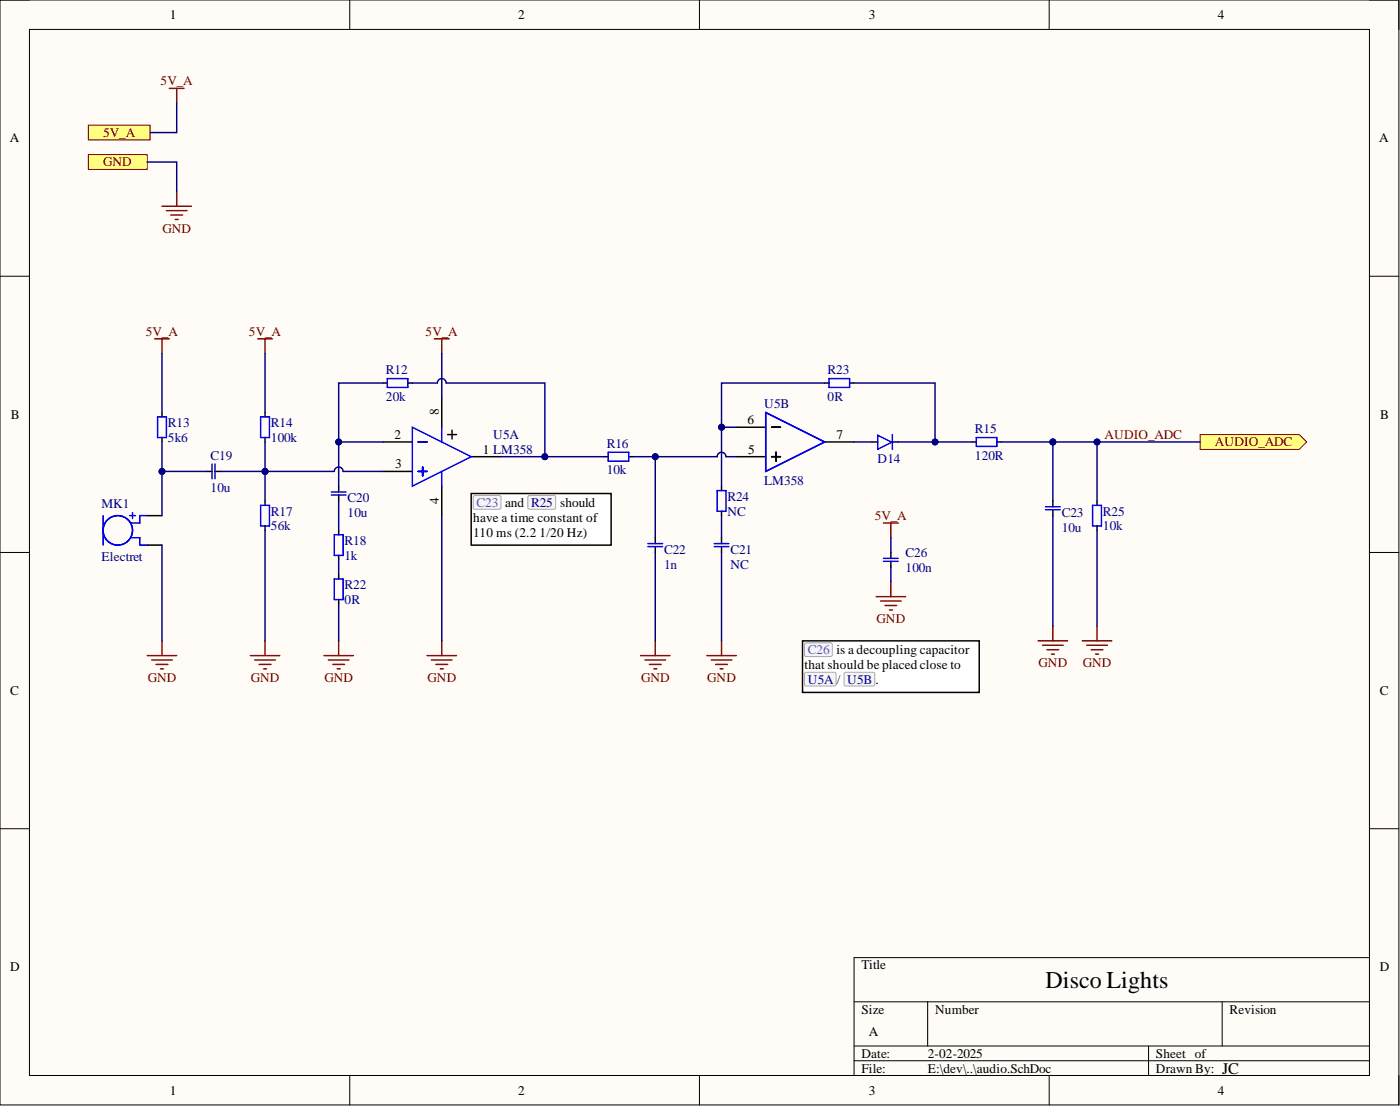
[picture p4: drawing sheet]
<svg xmlns="http://www.w3.org/2000/svg" width="241mm" height="190mm" viewBox="0 0 241 190" stroke-linecap="round" stroke-linejoin="round" font-family="sans-serif">
<path d="M0 0h241.1v190.3h-241.1z" fill-rule="evenodd" fill="#fffcf8"/>
<path d="M0 0h241.1v190.3h-241.1z" fill="none" stroke="#000" stroke-width=".17"/>
<path d="M5.1 5.1h230.9v180.1h-230.9z" fill-rule="evenodd" fill="#fffcf8"/>
<g fill="none" stroke="#000" stroke-width=".17">
<path d="M0 0h5.1M60.3 0v5.1M120.6 0v5.1M180.8 0v5.1M236 0h5.1v5.1M5.1 5.1h230.9v180.1h-230.9zM0 47.6h5.1M236 47.6h5.1M0 95.2h5.1M236 95.2h5.1M0 142.7h5.1M236 142.7h5.1"/>
<path d="M147.2 172.6h88.8M159.9 172.6v7.6M210.7 172.6v7.6M236 164.9h-88.8v20.3M60.3 185.2v5.1M120.6 185.2v5.1M147.2 180.2h88.8M147.2 182.7h88.8M180.8 185.2v5.1M198 180.2v5M241.1 185.2v5.1"/>
</g>
<g fill="none" stroke="#000" stroke-width=".25">
<path d="M27.9 71v.8M27.9 75.4v.7M45.7 71v.8M45.7 75.4v.7M66 76.1h5.1M66 66h.7M70.3 66h.8M72.1 76.1h1.5M76.1 68.5v5.1M77.2 74.9h1.5M77.9 74.1v1.5M81.2 78.7h5.1"/>
<path d="M104.1 78.7h.7M108.4 78.7h.7M126.9 78.7h5.1M126.9 73.6h5.1M133 78.7h1.5M133 73.6h1.5M133.8 77.9v1.5M142.1 76.1h5.1M35.5 81.2h1M37.1 81.2h1M45.7 86.3v.7M45.7 90.6v.8"/>
<path d="M58.4 83.7v1M58.4 85.3v1M58.4 91.4v.7M58.4 95.7v.7M66 81.2h5.1M76.1 83.7v5.1M112.9 92.6v1M112.9 94.2v1"/>
</g>
<g fill="none" stroke="#00f" stroke-width=".25">
<path d="M27.2 71.8h1.5v3.6h-1.5zM36.5 79.9v2.6M37.1 79.9v2.6M44.9 71.8h1.5v3.6h-1.5zM66.7 65.2h3.6v1.5h-3.6zM71.1 73.6l10.1 5.1-10.1 5zM72.1 76.1h1.5M76.1 73.6v2.5M104.8 77.9h3.6v1.5h-3.6zM132 71l10.1 5.1-10.1 5.1zM133 73.6h1.5M133 78.7h1.5"/>
<path d="M133.8 77.9v1.5M44.9 87h1.5v3.6h-1.5zM57.1 84.8h2.5M57.1 85.3h2.5M57.6 92.1h1.5v3.6h-1.5zM72.1 81.2h1.5M72.8 80.4v1.6M76.1 81.2v2.5M111.7 93.6h2.5M111.7 94.1h2.5"/>
</g>
<g fill="none" stroke="#800000" stroke-width=".25">
<path d="M27.9 35.5h5.1M28.7 36.3h3.5M29.4 37h2.1M30.2 37.8h.5M30.5 33v2.5M26.6 58.4h2.6M27.9 58.4v2.5M44.4 58.4h2.6M45.7 58.4v2.5M74.9 58.4h2.5M76.1 58.4v2.5M43.1 112.9h5.1"/>
<path d="M43.9 113.7h3.6M44.7 114.4h2M45.4 115.2h.5M45.7 110.4v2.5M55.8 112.9h5.1M56.6 113.7h3.6M57.4 114.4h2M58.1 115.2h.5M58.4 110.4v2.5M73.6 112.9h5.1M74.4 113.7h3.5M75.1 114.4h2.1"/>
<path d="M75.9 115.2h.5M76.1 110.4v2.5M110.4 112.9h5.1M111.2 113.7h3.5M111.9 114.4h2.1M112.7 115.2h.5M112.9 110.4v2.5"/>
</g>
<path d="M206.8 74.9h17.1l1.3 1.2-1.3 1.3h-17.1z" fill-rule="evenodd" fill="#ffff80"/>
<path d="M206.8 74.9h17.1l1.3 1.2-1.3 1.3h-17.1z" fill="none" stroke="#800000" stroke-width=".17"/>
<path d="M29.2 15.2h2.5M30.5 15.2v2.6" fill="none" stroke="#800000" stroke-width=".25"/>
<path d="M15.2 21.6h10.7v2.5h-10.7z" fill-rule="evenodd" fill="#ffff80"/>
<path d="M15.2 21.6h10.7v2.5h-10.7z" fill="none" stroke="#800000" stroke-width=".17"/>
<path d="M15.2 26.6h10.2v2.6h-10.2z" fill-rule="evenodd" fill="#ffff80"/>
<path d="M15.2 26.6h10.2v2.6h-10.2z" fill="none" stroke="#800000" stroke-width=".17"/>
<g fill="none" stroke="#800000" stroke-width=".25">
<path d="M25.4 112.9h5.1M26.1 113.7h3.6M26.9 114.4h2M27.7 115.2h.5M27.9 110.4v2.5M121.8 112.9h5.1M122.6 113.7h3.5M123.3 114.4h2.1M124.1 115.2h.5M124.4 110.4v2.5M178.9 110.4h5.1M179.7 111.1h3.5"/>
<path d="M180.5 111.9h2M181.2 112.7h.5M181.5 107.8v2.6M186.5 110.4h5.1M187.3 111.1h3.6M188.1 111.9h2M188.8 112.7h.5M189.1 107.8v2.6"/>
</g>
<path d="M142.1 66h.8M146.4 66h.8M150.3 76.1h1M153.8 76.1h1M124.4 83.7v.8M124.4 88.1v.7M181.5 86.3v1M181.5 87.8v1M189.1 86.3v.7M189.1 90.6v.8" fill="none" stroke="#000" stroke-width=".25"/>
<path d="M142.9 65.2h3.5v1.5h-3.5zM151.3 75l2.4 1.2-2.4 1.2zM153.8 74.9v2.5M123.6 84.5h1.5v3.6h-1.5zM180.2 87.8h2.5M180.2 87.3h2.5M188.3 87h1.5v3.6h-1.5z" fill="none" stroke="#00f" stroke-width=".25"/>
<path d="M81.2 85h24.1v8.9h-24.1z" fill-rule="evenodd" fill="#fff"/>
<path d="M81.2 85h24.1v8.9h-24.1z" fill="none" stroke="#000" stroke-width=".25"/>
<path d="M81.6 85.5l.3-.2 4.3 .1 .2 .2-.1 2-.2 .1h-4.4l-.1-.3z" fill="#f5f5f5"/>
<path d="M81.6 85.5l.3-.2 4.3 .1 .2 .2-.1 2-.2 .1h-4.4l-.1-.3z" fill="none" stroke="#a9a9a9" stroke-width=".17"/>
<path d="M91.1 85.4h4.5l.2 .2-.1 2-.2 .1h-4.4l-.1-.3v-1.8z" fill="#f5f5f5"/>
<path d="M91.1 85.4h4.5l.2 .2-.1 2-.2 .1h-4.4l-.1-.3v-1.8z" fill="none" stroke="#a9a9a9" stroke-width=".17"/>
<path d="M167.5 76.1h.8M171.8 76.1h.8M25.4 88.8h2.5M25.4 93.9h2.5M124.4 92.6v1M124.4 94.2v1M153.5 95.2v1M153.5 96.7v1" fill="none" stroke="#000" stroke-width=".25"/>
<g fill="none" stroke="#00f" stroke-width=".25">
<path d="M168.3 75.4h3.5v1.5h-3.5zM17.8 88.8v5.1M22.3 88.8h1M22.5 92.6h1.6v1.3h1.3M22.8 88.3v1M25.4 88.8h-1.3v1.3h-1.6M123.1 93.6h2.5M123.1 94.1h2.5M152.3 96.2h2.5M152.3 96.7h2.5"/>
<circle cx="20.3" cy="91.4" r="2.54"/>
</g>
<path d="M152.3 90.1h2.5M153.5 90.1v2.5M151 102.8h5.1M151.8 103.5h3.5M152.5 104.3h2.1M153.3 105.1h.5M153.5 100.2v2.6" fill="none" stroke="#800000" stroke-width=".25"/>
<path d="M138.3 110.4h30.5v8.9h-30.5z" fill-rule="evenodd" fill="#fff"/>
<path d="M138.3 110.4h30.5v8.9h-30.5z" fill="none" stroke="#000" stroke-width=".25"/>
<path d="M138.7 110.9l.3-.2 4.3 .1 .2 .2-.1 1.9-.2 .2-4.4-.1-.1-.2z" fill="#f5f5f5"/>
<path d="M138.7 110.9l.3-.2 4.3 .1 .2 .2-.1 1.9-.2 .2-4.4-.1-.1-.2z" fill="none" stroke="#a9a9a9" stroke-width=".17"/>
<path d="M138.7 115.9l.3-.1h4.9l.2 .3v1.9l-.3 .2-5-.1-.1-.2z" fill="#f5f5f5"/>
<path d="M138.7 115.9l.3-.1h4.9l.2 .3v1.9l-.3 .2-5-.1-.1-.2z" fill="none" stroke="#a9a9a9" stroke-width=".17"/>
<path d="M145.6 115.8h5l.2 .3-.1 1.9-.2 .2-4.9-.1-.1-.2v-1.8z" fill="#f5f5f5"/>
<path d="M145.6 115.8h5l.2 .3-.1 1.9-.2 .2-4.9-.1-.1-.2v-1.8z" fill="none" stroke="#a9a9a9" stroke-width=".17"/>
<path d="M58.4 76.1v7.6M76.1 60.9v7.6M58.4 86.3v5.1M76.1 88.8v21.6" fill="none" stroke="#000080" stroke-width=".25"/>
<circle cx="58.4" cy="76.1" r=".51" fill="#000080"/>
<circle cx="58.4" cy="76.1" r=".51" fill="none" stroke="#000080" stroke-width=".17"/>
<path d="M66 66h-7.6v10.1h7.6" fill="none" stroke="#000080" stroke-width=".25"/>
<circle cx="58.4" cy="76.1" r=".51" fill="#000080"/>
<circle cx="58.4" cy="76.1" r=".51" fill="none" stroke="#000080" stroke-width=".17"/>
<path d="M71.1 66h4.3a.76 .76 0 0 1 .7-.8 .76 .76 0 0 1 .8 .8h17v12.7" fill="none" stroke="#000080" stroke-width=".25"/>
<circle cx="93.9" cy="78.7" r=".51" fill="#000080"/>
<circle cx="93.9" cy="78.7" r=".51" fill="none" stroke="#000080" stroke-width=".17"/>
<path d="M38.1 81.2h7.6M45.7 91.4v19" fill="none" stroke="#000080" stroke-width=".25"/>
<circle cx="45.7" cy="81.2" r=".51" fill="#000080"/>
<circle cx="45.7" cy="81.2" r=".51" fill="none" stroke="#000080" stroke-width=".17"/>
<path d="M45.7 81.2v5.1" fill="none" stroke="#000080" stroke-width=".25"/>
<circle cx="45.7" cy="81.2" r=".51" fill="#000080"/>
<circle cx="45.7" cy="81.2" r=".51" fill="none" stroke="#000080" stroke-width=".17"/>
<path d="M45.7 76.1v5.1h11.9a.76 .76 0 0 1 .8-.8 .76 .76 0 0 1 .7 .8h6.9" fill="none" stroke="#000080" stroke-width=".25"/>
<circle cx="45.7" cy="81.2" r=".51" fill="#000080"/>
<circle cx="45.7" cy="81.2" r=".51" fill="none" stroke="#000080" stroke-width=".17"/>
<path d="M27.9 76.1v5.1h7.6M45.7 60.9v10.1" fill="none" stroke="#000080" stroke-width=".25"/>
<circle cx="27.9" cy="81.2" r=".51" fill="#000080"/>
<circle cx="27.9" cy="81.2" r=".51" fill="none" stroke="#000080" stroke-width=".17"/>
<path d="M27.9 60.9v10.1M27.9 81.2v7.6M112.9 95.2v15.2" fill="none" stroke="#000080" stroke-width=".25"/>
<circle cx="27.9" cy="81.2" r=".51" fill="#000080"/>
<circle cx="27.9" cy="81.2" r=".51" fill="none" stroke="#000080" stroke-width=".17"/>
<path d="M30.5 17.8v5h-4.6M25.4 27.9h5.1v5.1M142.1 66h-17.7v7.6h2.5M27.9 93.9v16.5M58.4 96.4v2.6M58.4 104v6.4" fill="none" stroke="#000080" stroke-width=".25"/>
<circle cx="124.4" cy="73.6" r=".51" fill="#000080"/>
<circle cx="124.4" cy="73.6" r=".51" fill="none" stroke="#000080" stroke-width=".17"/>
<path d="M124.4 73.6v10.1" fill="none" stroke="#000080" stroke-width=".25"/>
<circle cx="124.4" cy="73.6" r=".51" fill="#000080"/>
<circle cx="124.4" cy="73.6" r=".51" fill="none" stroke="#000080" stroke-width=".17"/>
<path d="M126.9 78.7h-1.8a.76 .76 0 0 0-.7-.8 .76 .76 0 0 0-.8 .8h-10.7v13.9M181.5 88.8v19M189.1 91.4v16.4" fill="none" stroke="#000080" stroke-width=".25"/>
<circle cx="112.9" cy="78.7" r=".51" fill="#000080"/>
<circle cx="112.9" cy="78.7" r=".51" fill="none" stroke="#000080" stroke-width=".17"/>
<path d="M147.2 66h14v10.1h-6.4M147.2 76.1h3.1M124.4 88.8v3.8M124.4 95.2v15.2" fill="none" stroke="#000080" stroke-width=".25"/>
<circle cx="161.2" cy="76.1" r=".51" fill="#000080"/>
<circle cx="161.2" cy="76.1" r=".51" fill="none" stroke="#000080" stroke-width=".17"/>
<path d="M86.3 78.7h17.8" fill="none" stroke="#000080" stroke-width=".25"/>
<circle cx="93.9" cy="78.7" r=".51" fill="#000080"/>
<circle cx="93.9" cy="78.7" r=".51" fill="none" stroke="#000080" stroke-width=".17"/>
<path d="M109.1 78.7h3.8" fill="none" stroke="#000080" stroke-width=".25"/>
<circle cx="112.9" cy="78.7" r=".51" fill="#000080"/>
<circle cx="112.9" cy="78.7" r=".51" fill="none" stroke="#000080" stroke-width=".17"/>
<path d="M181.5 76.1v10.2" fill="none" stroke="#000080" stroke-width=".25"/>
<circle cx="181.5" cy="76.1" r=".51" fill="#000080"/>
<circle cx="181.5" cy="76.1" r=".51" fill="none" stroke="#000080" stroke-width=".17"/>
<path d="M189.1 76.1v10.2" fill="none" stroke="#000080" stroke-width=".25"/>
<circle cx="189.1" cy="76.1" r=".51" fill="#000080"/>
<circle cx="189.1" cy="76.1" r=".51" fill="none" stroke="#000080" stroke-width=".17"/>
<path d="M161.2 76.1h6.3" fill="none" stroke="#000080" stroke-width=".25"/>
<circle cx="161.2" cy="76.1" r=".51" fill="#000080"/>
<circle cx="161.2" cy="76.1" r=".51" fill="none" stroke="#000080" stroke-width=".17"/>
<path d="M172.6 76.1h8.9" fill="none" stroke="#000080" stroke-width=".25"/>
<circle cx="181.5" cy="76.1" r=".51" fill="#000080"/>
<circle cx="181.5" cy="76.1" r=".51" fill="none" stroke="#000080" stroke-width=".17"/>
<path d="M181.5 76.1h25.3" fill="none" stroke="#000080" stroke-width=".25"/>
<circle cx="181.5" cy="76.1" r=".51" fill="#000080"/>
<circle cx="181.5" cy="76.1" r=".51" fill="none" stroke="#000080" stroke-width=".17"/>
<circle cx="189.1" cy="76.1" r=".51" fill="#000080"/>
<circle cx="189.1" cy="76.1" r=".51" fill="none" stroke="#000080" stroke-width=".17"/>
<path d="M153.5 92.6v2.6M153.5 97.7v2.5" fill="none" stroke="#000080" stroke-width=".25"/>
<path d="M58.4 99v.7M58.4 103.3v.7" fill="none" stroke="#000" stroke-width=".25"/>
<path d="M57.6 99.7h1.5v3.6h-1.5z" fill="none" stroke="#00f" stroke-width=".25"/>
<text font-size="4.1" x="180.2" y="170.1">Disco Lights</text>
<text font-size="2.8" x="210.7" y="184.9">JC</text>
<g font-size="2.3">
<text x="29.3" y="3.3">1</text>
<text x="89.3" y="3.3">2</text>
<text x="149.7" y="3.3">3</text>
<text x="209.9" y="3.3">4</text>
<text x="1.7" y="24.5">A</text>
<text x="237.7" y="24.5">A</text>
<text x="75.6" y="71.6" transform="rotate(-90 75.6 71.6)">8</text>
<text x="1.9" y="72.1">B</text>
<text x="68" y="75.6">2</text>
<text x="128.8" y="73.1">6</text>
<text x="144.2" y="75.6">7</text>
<text x="237.9" y="72.1">B</text>
<text x="68.1" y="80.7">3</text>
<text x="83.2" y="78.2">1 LM358</text>
<text x="128.9" y="78.2">5</text>
<text x="75.6" y="86.9" transform="rotate(-90 75.6 86.9)">4</text>
<text x="81.6" y="89.9">have a time constant of</text>
<text x="81.6" y="92.5">110 ms (2.2</text>
<text x="93" y="92.5">1/20 Hz)</text>
<text x="1.8" y="119.7">C</text>
<text x="138.7" y="115.3">that should be placed close to</text>
<text x="237.8" y="119.7">C</text>
<text x="1.8" y="167.3">D</text>
<text x="148.5" y="167">Title</text>
<text x="237.8" y="167.3">D</text>
<text x="148.5" y="174.6">Size</text>
<text x="149.7" y="178.4">A</text>
<text x="161.2" y="174.6">Number</text>
<text x="211.9" y="174.6">Revision</text>
<text x="148.5" y="182.2">Date:</text>
<text x="148.5" y="184.7">File:</text>
<text x="159.9" y="182.2">2-02-2025</text>
<text x="159.9" y="184.7">E:\dev\..\audio.SchDoc</text>
<text x="199.2" y="182.2">Sheet of</text>
<text x="199.2" y="184.7">Drawn By:</text>
<text x="29.3" y="188.5">1</text>
<text x="89.3" y="188.5">2</text>
<text x="149.7" y="188.5">3</text>
<text x="209.9" y="188.5">4</text>
</g>
<g font-size="2.3" fill="#800000">
<text x="27.7" y="14.7">5V_A</text>
<text x="17.8" y="23.6">5V_A</text>
<text x="17.8" y="28.7">GND</text>
<text x="28" y="40.1">GND</text>
<text x="25.1" y="57.9">5V_A</text>
<text x="42.9" y="57.9">5V_A</text>
<text x="73.3" y="57.9">5V_A</text>
<text x="190.3" y="75.6">AUDIO_ADC</text>
<text x="209.4" y="76.9">AUDIO_ADC</text>
<text x="150.8" y="89.6">5V_A</text>
<text x="151.1" y="107.3">GND</text>
<text x="25.5" y="117.5">GND</text>
<text x="43.2" y="117.5">GND</text>
<text x="55.9" y="117.5">GND</text>
<text x="73.7" y="117.5">GND</text>
<text x="110.5" y="117.5">GND</text>
<text x="121.9" y="117.5">GND</text>
<text x="179" y="115">GND</text>
<text x="186.6" y="115">GND</text>
</g>
<g font-size="2.3" fill="#000080">
<text x="66.5" y="64.5">R12</text>
<text x="142.6" y="64.5">R23</text>
<text x="66.5" y="69">20k</text>
<text x="131.7" y="70.3">U5B</text>
<text x="142.6" y="69">0R</text>
<text x="28.9" y="76.1">5k6</text>
<text x="28.9" y="73.6">R13</text>
<text x="46.7" y="76.1">100k</text>
<text x="46.7" y="73.6">R14</text>
<text x="85" y="75.6">U5A</text>
<text x="104.6" y="77.1">R16</text>
<text x="168" y="74.6">R15</text>
<text x="36.3" y="79.2">C19</text>
<text x="104.6" y="81.7">10k</text>
<text x="131.7" y="83.5">LM358</text>
<text x="151.3" y="79.7">D14</text>
<text x="168" y="79.2">120R</text>
<text x="17.5" y="87.5">MK1</text>
<text x="36.3" y="84.8">10u</text>
<text x="46.7" y="88.8">R17</text>
<text x="59.9" y="89.1">10u</text>
<text x="59.9" y="86.5">C20</text>
<text x="125.4" y="88.8">NC</text>
<text x="125.4" y="86.3">R24</text>
<text x="183" y="89.1">C23</text>
<text x="190.1" y="88.8">R25</text>
<text x="46.7" y="91.4">56k</text>
<text x="59.4" y="93.9">R18</text>
<text x="114.5" y="95.4">C22</text>
<text x="125.9" y="95.4">C21</text>
<text x="156.1" y="95.9">C26</text>
<text x="183" y="91.6">10u</text>
<text x="190.1" y="91.4">10k</text>
<text x="17.5" y="96.7">Electret</text>
<text x="59.4" y="96.4">1k</text>
<text x="59.4" y="101.5">R22</text>
<text x="114.5" y="97.9">1n</text>
<text x="125.9" y="97.9">NC</text>
<text x="156.1" y="98.5">100n</text>
<text x="59.4" y="104">0R</text>
</g>
<g font-size="2.3" fill="#5050db">
<text x="82.1" y="87.3">C23 and R25 should</text>
<text x="139.3" y="112.7">C26 is a decoupling capacitor</text>
</g>
<text font-size="2.3" fill="#00008b" x="139.3" y="117.7">U5A / U5B .</text>
</svg>
